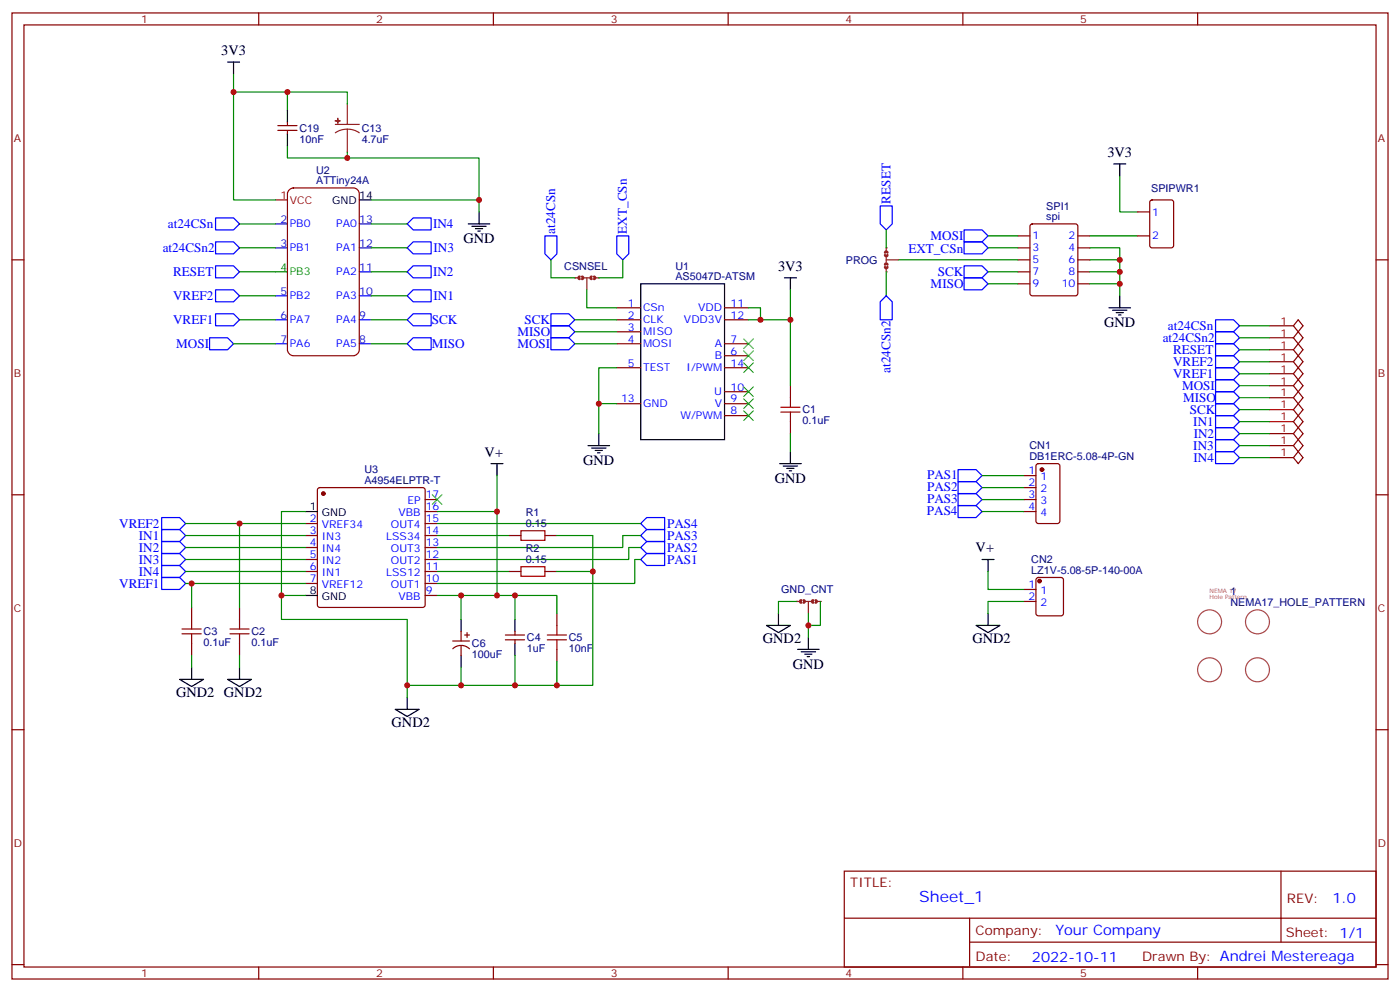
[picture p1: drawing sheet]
<svg xmlns="http://www.w3.org/2000/svg" width="412mm" height="292mm" viewBox="0 0 412 292" stroke-linecap="round" stroke-linejoin="round" font-family="sans-serif">
<g fill="none" stroke="#870000" stroke-width=".35">
<path d="M3.5 3.8h405.4v284.3h-405.4zM7.1 7.3h398.2v277.3h-398.2zM76.2 3.8v3.5M145.3 3.8v3.5M214.5 3.8v3.5M283.6 3.8v3.5M352.8 3.8v3.5M338.9 59l.5-.2h5.6l.7 .5v12.9l-.4 .7-5.9 .1-.7-.5v-13zM3.5 76.5h3.6M299.9 76.5h3.5M299.9 69.4h3.5M299.9 73h3.5"/>
<path d="M303.6 66.1l.5-.2h12.7l.6 .4 .1 20.1-.5 .6-12.9 .1-.7-.5v-20zM317.5 76.5h3.5M317.5 69.4h3.5M317.5 73h3.5M335.1 69.4h3.6M335.1 62.4h3.6M405.3 76.5h3.6M181.7 90.6h7M181.7 94.1h7M181.7 97.6h7M213.4 90.6h7.1M213.4 94.1h7.1"/>
<path d="M299.9 80h3.5M299.9 83.5h3.5M317.5 80h3.5M317.5 83.5h3.5M181.7 101.2h7M181.7 108.2h7M181.7 118.8h7M213.4 101.2h7.1M213.4 108.2h7.1M213.4 104.7h7.1M213.4 118.8h7.1M213.4 115.3h7.1"/>
<path d="M232.8 113.5v3.6M213.4 122.3h7.1M232.8 124.1v3.5M3.5 145.6h3.6M90 154.1h3.5M90 157.6h3.5M93.7 143.7l.5-.2h30.3l.5 .2 .2 .5v33.9l-.2 .5-.5 .2h-30.3l-.5-.2-.2-.5v-33.9zM125.2 154.1h3.6M125.2 157.6h3.6M125.2 150.6h3.6M125.2 147h3.6M149.9 157.6h3.6"/>
<path d="M160.5 157.6h3.5M405.3 145.6h3.6M56.4 178.8v3.5M70.6 178.8v3.5M90 161.1h3.5M90 164.7h3.5M90 168.2h3.5M90 171.7h3.5M125.2 161.1h3.6M125.2 164.7h3.6M125.2 168.2h3.6M125.2 171.7h3.6"/>
<path d="M125.2 175.3h3.6M149.9 168.2h3.6M160.5 168.2h3.5M56.4 189.4v3.5M70.6 189.4v3.5M133.3 188.7h5M133.4 190.9a3.5 3.5 0 0 1 4.9 .1M135.8 185.8v2.9M135.8 190.1v2.8M136.9 186.9h1.4M137.6 186.2v1.4M148.9 188.3h5.6"/>
<path d="M148.9 186.9h5.6M151.7 185.8v1.1M151.7 188.3v1.1M164 180.6v3.5M164 191.1v3.6M3.5 214.8h3.6M405.3 214.8h3.6M248.7 256.4h156.6v28.2h-156.6zM377.3 256.4v20.9M248.7 270.2h156.5M285.6 277.3h119.6M285.6 270.2v14.2"/>
<path d="M3.5 283.9h3.6M76.2 284.6v3.5M145.3 284.6v3.5M214.5 284.6v3.5M283.6 284.6v3.5M352.8 284.6v3.5M405.3 283.9h3.6"/>
</g>
<g fill="none" stroke="#000" stroke-width=".35">
<path d="M67 18.3h3.6M68.8 18.3v3.5M105.8 58.8h3.6M188.7 83.5h24.7v45.9h-24.7zM231.1 81.8h3.5M232.8 81.8v3.5M326.7 90.6h6.3M327.7 91.3h4.3M328.8 92h2.1M329.5 92.7h.7M329.8 87.1v3.5M144.6 136.5h3.6"/>
<path d="M146.4 136.5v3.5M173.2 131.2h6.4M174.3 131.9h4.2M175.3 132.6h2.1M176 133.3h.7M176.4 127.6v3.6M229.7 136.5h6.3M230.7 137.2h4.2M231.8 137.9h2.1M232.5 138.6h.7M232.8 132.9v3.6M90 150.6h3.5"/>
<path d="M90 175.3h3.5M52.9 200h7.1l-3.6 2.1zM56.4 196.4v3.6M67 200h7.1l-3.5 2.1zM70.6 196.4v3.6M135.8 182.3v3.5M135.8 192.9v3.5M151.7 182.3v3.5M151.7 189.4v3.5M116.4 208.8h7.1l-3.6 2.1zM119.9 205.2v3.6"/>
</g>
<path d="M81.1 58.8h3.6M85.3 55.8l1.1-.5h17.7a1.76 1.76 0 0 1 1.7 1.8v45.8a1.89 1.89 0 0 1-1.7 1.8h-17.7a1.89 1.89 0 0 1-1.7-1.8v-45.8z" fill="none" stroke="#900" stroke-width=".35"/>
<path d="M81.1 65.9h3.6M81.1 73h3.6M105.8 65.9h3.6M105.8 73h3.6M81.1 87.1h3.6M81.1 94.1h3.6M105.8 87.1h3.6M105.8 94.1h3.6M105.8 80h3.6M81.1 101.2h3.6M105.8 101.2h3.6" fill="none" stroke="#00c" stroke-width=".35"/>
<path d="M81.1 80h3.6" fill="none" stroke="#060" stroke-width=".35"/>
<g fill="none" stroke="#00f" stroke-width=".35">
<path d="M63.5 78.2h5.3l1.8 1.8-1.8 1.8h-5.3zM119.9 73l1.8-1.8h5.3v3.5h-5.3zM119.9 65.9l1.8-1.8h5.3v3.6h-5.3zM284 67.7h5.3l1.7 1.7-1.7 1.8h-5.3zM284 78.2h5.3l1.7 1.8-1.7 1.8h-5.3zM61.7 99.4h5.3l1.8 1.8-1.8 1.7h-5.3zM63.5 85.3h5.3l1.8 1.8-1.8 1.7h-5.3zM63.5 92.4h5.3l1.8 1.7-1.8 1.8h-5.3zM119.9 94.1l1.8-1.7h5.3v3.5h-5.3zM119.9 87.1l1.8-1.8h5.3v3.5h-5.3zM119.9 80l1.8-1.8h5.3v3.6h-5.3zM162.3 99.4h5.3l1.7 1.8-1.7 1.7h-5.3z"/>
<path d="M162.3 95.9h5.3l1.7 1.7-1.7 1.8h-5.3zM162.3 92.4h5.3l1.7 1.7-1.7 1.8h-5.3zM284 81.8h5.3l1.7 1.7-1.7 1.8h-5.3zM119.9 101.2l1.8-1.8h5.3v3.5h-5.3zM47.6 152.3h5.3l1.8 1.8-1.8 1.8h-5.3zM47.6 155.9h5.3l1.8 1.7-1.8 1.8h-5.3zM47.6 159.4h5.3l1.8 1.7-1.8 1.8h-5.3zM188.7 154.1l1.8-1.8h5.3v3.6h-5.3zM188.7 157.6l1.8-1.7h5.3v3.5h-5.3zM47.6 170h5.3l1.8 1.7-1.8 1.8h-5.3zM47.6 162.9h5.3l1.8 1.8-1.8 1.7h-5.3zM47.6 166.4h5.3l1.8 1.8-1.8 1.8h-5.3z"/>
<path d="M188.7 161.1l1.8-1.7h5.3v3.5h-5.3zM188.7 164.7l1.8-1.8h5.3v3.5h-5.3z"/>
</g>
<g fill="none" stroke="#008700" stroke-width=".35">
<path d="M68.8 21.8v37h12.3M329.8 51.8v10.6h5.3M109.4 65.9h10.5M109.4 73h10.5M264.6 76.5h35.3M321 76.5h8.8v3.5M321 73h8.8v3.5M321 69.4h14.1M70.6 80h10.5M70.6 94.1h10.5M70.6 87.1h10.5M109.4 80h10.5"/>
<path d="M109.4 94.1h10.5M109.4 87.1h10.5M169.3 94.1h12.4M169.3 97.6h12.4M220.5 90.6h3.5v3.5h-3.5M224 94.1h8.8v19.4M232.8 85.3v8.8M291 83.5h8.9M291 80h8.9M321 83.5h8.8v3.6M321 80h8.8v3.5M68.8 101.2h12.3"/>
<path d="M109.4 101.2h10.5M169.3 101.2h12.4M181.7 118.8h-5.3v8.8M181.7 108.2h-5.3v10.6M146.4 140v10.6h-17.6M232.8 127.6v5.3M54.7 154.1h35.3M54.7 157.6h35.3M70.6 154.1v24.7M90 150.6h-7.1v24.7h7.1M128.8 154.1h59.9M128.8 157.6h21.1"/>
<path d="M146.4 150.6v24.7h-17.6M164 157.6h10.6v10.6h-10.6M188.7 157.6h-5.3v3.5h-54.6M54.7 171.7h35.3M54.7 161.1h35.3M54.7 164.7h35.3M54.7 168.2h35.3M56.4 171.7v7.1M82.9 175.3v7h37v22.9M128.8 168.2h21.1M135.8 175.3v7M146.4 175.3h5.3v7"/>
<path d="M151.7 175.3h12.3v5.3M174.6 168.2v33.5h-10.6M188.7 161.1h-3.5v3.6h-56.4M188.7 164.7h-1.7v7h-58.2M56.4 192.9v3.5M70.6 192.9v3.5M135.8 196.4v5.3h-15.9M151.7 192.9v8.8h-15.9M164 194.7v7h-12.3"/>
</g>
<g fill="none" stroke="#a10000" stroke-width=".35">
<path d="M230 119.9h5.7M232.8 117.1v2.8M230 121.3h5.7M232.8 121.3v2.8M153.5 156.2h7v2.8h-7zM153.5 166.8h7v2.8h-7zM53.6 186.5h5.7M53.6 185.1h5.7M56.4 182.3v2.8M56.4 186.5v2.9M67.7 186.5h5.7M67.7 185.1h5.7"/>
<path d="M70.6 182.3v2.8M70.6 186.5v2.9M161.2 188.3h5.7M161.2 186.9h5.7M164 184.1v2.8M164 188.3v2.8"/>
</g>
<path d="M219.1 99.8l2.8 2.8M221.9 99.8l-2.8 2.8M219.1 113.9l2.8 2.8M219.1 117.4l2.8 2.8M219.1 103.3l2.8 2.8M219.1 106.8l2.8 2.8M221.9 113.9l-2.8 2.8M221.9 117.4l-2.8 2.8M221.9 103.3l-2.8 2.8M221.9 106.8l-2.8 2.8M219.1 120.9l2.8 2.9M221.9 120.9l-2.8 2.9" fill="none" stroke="#3c3" stroke-width=".35"/>
<circle cx="95.2" cy="145.3" r=".53" fill="#870000" stroke="#870000" stroke-width=".35"/>
<path d="M169.3 81.8h1.1M172.2 81.8h1.4M172.9 81.8v3.5M175.3 81.8h1.1" fill="none" stroke="#8c2424" stroke-width=".35"/>
<path d="M170.7 81.4l-.3 .4 .3 .3M171.4 81.4l.4 .4-.4 .3M174.3 81.4l-.4 .4 .4 .3M175 81.4l.3 .4-.3 .3" fill="none" stroke="#8c2424" stroke-width=".71"/>
<g fill="#8c2424">
<circle cx="176.4" cy="81.8" r=".18"/>
<circle cx="169.3" cy="81.8" r=".18"/>
</g>
<path d="M70.6 65.9h10.5M162.3 76.5v5.3h7M183.4 76.5v5.3h-7M291 69.4h8.9M172.9 85.3v5.3h8.8" fill="none" stroke="#008700" stroke-width=".35"/>
<path d="M63.5 64.1h5.3l1.8 1.8-1.8 1.8h-5.3zM160.5 69.4h3.5v5.3l-1.7 1.8-1.8-1.8zM181.7 69.4h3.5v5.3l-1.8 1.8-1.7-1.8z" fill="none" stroke="#00f" stroke-width=".35"/>
<path d="M261.1 73v1M261.1 75.8v1.4M261.1 79v1M261.1 76.5h3.5" fill="none" stroke="#8c2424" stroke-width=".35"/>
<path d="M260.7 74.4l.4-.4 .3 .4M260.7 77.9l.4-.4 .3 .4M260.7 75.1l.4 .3 .3-.3M260.7 78.6l.4 .4 .3-.4" fill="none" stroke="#8c2424" stroke-width=".71"/>
<g fill="#8c2424">
<circle cx="261.1" cy="73" r=".18"/>
<circle cx="261.1" cy="80" r=".18"/>
</g>
<path d="M259.3 60.6h3.5v5.3l-1.7 1.8-1.8-1.8zM284 71.2h5.3l1.7 1.8-1.7 1.7h-5.3z" fill="none" stroke="#00f" stroke-width=".35"/>
<path d="M68.8 27.1h15.9v5.3M84.7 27.1h17.6v3.5M84.7 43v3.5h17.6v-1.8M102.3 46.5h38.8v12.3M109.4 58.8h31.7v3.6M261.1 67.7v5.3M291 73h8.9M261.1 80v7.1" fill="none" stroke="#008700" stroke-width=".35"/>
<path d="M81.8 38.4h5.7M81.8 37h5.7M84.7 35.9v1.1M84.7 38.4v1" fill="none" stroke="#870000" stroke-width=".35"/>
<path d="M84.7 32.4v3.5M84.7 39.4v3.6M137.9 65.9h6.4M139 66.6h4.2M140.1 67.3h2.1M140.8 68h.7M141.1 62.4v3.5" fill="none" stroke="#000" stroke-width=".35"/>
<path d="M98.8 36.6h7M102.3 38l1.9 .3 1.6 .8M102.3 38l-1.8 .3-1.7 .8M102.3 30.6v6M102.3 38v6.7M234.6 177h1.1M237.4 177h1.4M238.1 177v3.6M240.6 177h1.1" fill="none" stroke="#8c2424" stroke-width=".35"/>
<g fill="#8c2424" stroke="#8c2424" stroke-width=".35">
<path d="M98.8 35.6h1.4z"/>
<path d="M99.5 34.9v1.4z"/>
</g>
<path d="M236 176.7l-.3 .3 .3 .4M236.7 176.7l.4 .3-.4 .4M239.5 176.7l-.3 .3 .3 .4M240.2 176.7l.4 .3-.4 .4" fill="none" stroke="#8c2424" stroke-width=".71"/>
<g fill="#8c2424">
<circle cx="241.7" cy="177" r=".18"/>
<circle cx="234.6" cy="177" r=".18"/>
</g>
<g fill="none" stroke="#000" stroke-width=".35">
<path d="M328.1 48.3h3.5M329.8 48.3v3.5M289.3 164.7h3.5M291 164.7v3.5M225.8 184.1h7l-3.5 2.1zM229.3 180.6v3.5M234.9 191.1h6.4M236 191.8h4.2M237.1 192.5h2.1M237.8 193.3h.7M238.1 187.6v3.5M287.5 184.1h7.1l-3.6 2.1z"/>
<path d="M291 180.6v3.5"/>
</g>
<g fill="none" stroke="#008700" stroke-width=".35">
<path d="M70.6 73h10.5M365.1 95.9h8.8M365.1 99.4h8.8M365.1 102.9h8.8M365.1 106.5h8.8M365.1 110h8.8M365.1 113.5h8.8M365.1 117.1h8.8M289.3 140h12.3M365.1 120.6h8.8M365.1 124.1h8.8M365.1 127.6h8.8"/>
<path d="M365.1 131.2h8.8M365.1 134.7h8.8M289.3 143.5h12.3M289.3 147h12.3M289.3 150.6h12.3M234.6 177h-5.3v3.6M241.7 177v7.1h-3.6M291 168.2v5.3h10.6M301.6 177h-10.6v3.6M238.1 180.6v7"/>
</g>
<g fill="none" stroke="#00f" stroke-width=".35">
<path d="M63.5 71.2h5.3l1.8 1.8-1.8 1.7h-5.3zM259.3 88.8l1.8-1.7 1.7 1.7v5.3h-3.5zM358.1 97.6h5.3l1.7 1.8-1.7 1.8h-5.3zM358.1 94.1h5.3l1.7 1.8-1.7 1.7h-5.3zM358.1 108.2h5.3l1.7 1.8-1.7 1.8h-5.3zM358.1 104.7h5.3l1.7 1.8-1.7 1.7h-5.3zM358.1 101.2h5.3l1.7 1.7-1.7 1.8h-5.3zM358.1 111.8h5.3l1.7 1.7-1.7 1.8h-5.3zM358.1 115.3h5.3l1.7 1.8-1.7 1.7h-5.3zM358.1 118.8h5.3l1.7 1.8-1.7 1.7h-5.3zM282.2 138.2h5.3l1.8 1.8-1.8 1.7h-5.3zM358.1 132.9h5.3l1.7 1.8-1.7 1.8h-5.3z"/>
<path d="M358.1 129.4h5.3l1.7 1.8-1.7 1.7h-5.3zM358.1 125.9h5.3l1.7 1.7-1.7 1.8h-5.3zM358.1 122.3h5.3l1.7 1.8-1.7 1.8h-5.3zM282.2 141.7h5.3l1.8 1.8-1.8 1.8h-5.3zM282.2 145.3h5.3l1.8 1.7-1.8 1.8h-5.3zM282.2 148.8h5.3l1.8 1.8-1.8 1.7h-5.3z"/>
</g>
<path d="M382.4 94.1l-1.4 1.8 2.8 3.5-2.8 3.5 2.8 3.6-2.8 3.5 2.8 3.5-2.8 3.6 2.8 3.5-2.8 3.5 2.8 3.5-2.8 3.6 2.8 3.5-1.4 1.8-1.4-1.8 2.8-3.5-2.8-3.6 2.8-3.5-2.8-3.5 2.8-3.5-2.8-3.6 2.8-3.5-2.8-3.5 2.8-3.6-2.8-3.5 2.8-3.5zM301.6 140h3.6M305.4 136.7l.5-.2h5.6l.7 .4v16.5l-.5 .6-5.8 .1-.7-.5v-16.4zM301.6 143.5h3.6M301.6 147h3.6M301.6 150.6h3.6M301.6 177h3.6M301.6 173.5h3.6M305.4 170.2l.5-.2h6.7l.5 .2 .2 .5v9.9l-.3 .5-.4 .2h-6.7l-.5-.3-.2-.4v-9.9z" fill="none" stroke="#870000" stroke-width=".35"/>
<g fill="#870000" stroke="#870000" stroke-width=".35">
<circle cx="306.9" cy="138.2" r=".53"/>
<circle cx="306.2" cy="171" r=".53"/>
</g>
<g fill="none" stroke="#a64a4a" stroke-width=".35">
<circle cx="356.3" cy="197.1" r="3.5"/>
<circle cx="356.3" cy="183" r="3.5"/>
<circle cx="370.4" cy="183" r="3.5"/>
<circle cx="370.4" cy="197.1" r="3.5"/>
</g>
<path d="M127.4 145.6l2.8 2.8M130.2 145.6l-2.8 2.8" fill="none" stroke="#3c3" stroke-width=".35"/>
<path d="M373.9 95.9h7.1M373.9 99.4h7.1M373.9 106.5h7.1M373.9 102.9h7.1M373.9 113.5h7.1M373.9 110h7.1M373.9 117.1h7.1M373.9 120.6h7.1M373.9 127.6h7.1M373.9 124.1h7.1M373.9 134.7h7.1M373.9 131.2h7.1" fill="none" stroke="#900" stroke-width=".35"/>
<g fill="#c00">
<circle cx="329.8" cy="80" r=".88"/>
<circle cx="329.8" cy="83.5" r=".88"/>
<circle cx="329.8" cy="76.5" r=".88"/>
<circle cx="224" cy="94.1" r=".88"/>
<circle cx="232.8" cy="94.1" r=".88"/>
<circle cx="176.4" cy="118.8" r=".88"/>
<circle cx="56.4" cy="171.7" r=".88"/>
<circle cx="70.6" cy="154.1" r=".88"/>
<circle cx="82.9" cy="175.3" r=".88"/>
<circle cx="146.4" cy="150.6" r=".88"/>
<circle cx="119.9" cy="201.7" r=".88"/>
<circle cx="135.8" cy="201.7" r=".88"/>
<circle cx="151.7" cy="201.7" r=".88"/>
<circle cx="135.8" cy="175.3" r=".88"/>
<circle cx="146.4" cy="175.3" r=".88"/>
<circle cx="151.7" cy="175.3" r=".88"/>
<circle cx="164" cy="201.7" r=".88"/>
<circle cx="174.6" cy="168.2" r=".88"/>
<circle cx="68.8" cy="27.1" r=".88"/>
<circle cx="84.7" cy="27.1" r=".88"/>
<circle cx="141.1" cy="58.8" r=".88"/>
<circle cx="102.3" cy="46.5" r=".88"/>
<circle cx="238.1" cy="184.1" r=".88"/>
</g>
<text font-size="4.6" fill="#00f" x="270.8" y="265.4">Sheet_1</text>
<g font-size="4.2">
<text x="65.1" y="16.2">3V3</text>
<text x="326.2" y="46.2">3V3</text>
<text x="136.5" y="71.5">GND</text>
<text x="229.2" y="79.7">3V3</text>
<text x="325.3" y="96.2">GND</text>
<text x="142.8" y="134.4">V+</text>
<text x="171.8" y="136.8">GND</text>
<text x="228.2" y="142.1">GND</text>
<text x="287.4" y="162.6">V+</text>
<text x="224.7" y="189.4">GND2</text>
<text x="286.5" y="189.4">GND2</text>
<text x="233.5" y="196.8">GND</text>
<text x="51.9" y="205.2">GND2 GND2</text>
<text x="115.4" y="214.1">GND2</text>
</g>
<g font-size="4.2" fill="#00f">
<text x="392.5" y="265.7">1.0</text>
<text x="310.9" y="275.2">Your Company</text>
<text x="304" y="283">2022-10-11</text>
</g>
<g font-size="3.9" fill="#00f">
<text x="262.3" y="59.9" transform="rotate(-90 262.3 59.9)">RESET</text>
<text x="49.5" y="67.2">at24CSn</text>
<text x="127.6" y="67.2">IN4</text>
<text x="163.5" y="68.8" transform="rotate(-90 163.5 68.8)">at24CSn</text>
<text x="184.6" y="68.8" transform="rotate(-90 184.6 68.8)">EXT_CSn</text>
<text x="274.1" y="70.7">MOSI</text>
<text x="47.9" y="74.2">at24CSn2</text>
<text x="127.7" y="74.2">IN3</text>
<text x="267.6" y="74.4">EXT_CSn</text>
<text x="51" y="81.3">RESET</text>
<text x="127.6" y="81.3">IN2</text>
<text x="276.2" y="81.3">SCK</text>
<text x="51" y="88.3">VREF2</text>
<text x="127.7" y="88.3">IN1</text>
<text x="274.1" y="84.8">MISO</text>
<text x="51" y="95.4">VREF1</text>
<text x="127.2" y="95.3">SCK</text>
<text x="154.5" y="95.4">SCK</text>
<text x="152.4" y="98.9">MISO</text>
<text x="342.5" y="100.7">at24CSn2</text>
<text x="344.1" y="97.1">at24CSn</text>
<text x="51.9" y="102.4">MOSI</text>
<text x="127.2" y="102.5">MISO</text>
<text x="152.4" y="102.4">MOSI</text>
<text x="345.6" y="107.7">VREF2</text>
<text x="345.6" y="104.2">RESET</text>
<text x="262.3" y="109.7" transform="rotate(-90 262.3 109.7)">at24CSn2</text>
<text x="345.6" y="111.3">VREF1</text>
<text x="348.2" y="114.8">MOSI</text>
<text x="348.5" y="118.2">MISO</text>
<text x="350.5" y="121.8">SCK</text>
<text x="351.5" y="125.3">IN1</text>
<text x="351.6" y="128.9">IN2</text>
<text x="351.5" y="132.4">IN3</text>
<text x="351.6" y="135.9">IN4</text>
<text x="273.1" y="141.1">PAS1</text>
<text x="273.1" y="144.6">PAS2</text>
<text x="273.1" y="148.1">PAS3</text>
<text x="35.1" y="155.4">VREF2</text>
<text x="196.5" y="155.5">PAS4</text>
<text x="273" y="151.7">PAS4</text>
<text x="40.9" y="158.9">IN1</text>
<text x="196.5" y="159">PAS3</text>
<text x="40.9" y="162.4">IN2</text>
<text x="40.9" y="165.9">IN3</text>
<text x="196.5" y="162.5">PAS2</text>
<text x="196.5" y="166">PAS1</text>
<text x="35.1" y="173">VREF1</text>
<text x="40.9" y="169.5">IN4</text>
</g>
<g font-size="3.9" fill="#800">
<text x="250.5" y="261">TITLE:</text>
<text x="379.1" y="265.7">REV:</text>
<text x="287.4" y="275.2">Company:</text>
<text x="378.7" y="275.8">Sheet: 1/1</text>
<text x="287.4" y="282.9">Date:</text>
<text x="336.4" y="282.9">Drawn By: Andrei Mestereaga</text>
</g>
<g font-size="3.2" fill="#800">
<text x="41.6" y="6.8">1</text>
<text x="110.8" y="6.8">2</text>
<text x="179.9" y="6.8">3</text>
<text x="249.1" y="6.8">4</text>
<text x="318.2" y="6.8">5</text>
<text x="4.1" y="41.9">A</text>
<text x="405.9" y="41.9">A</text>
<text x="4.1" y="111.1">B</text>
<text x="405.9" y="111.1">B</text>
<text x="4.1" y="180.2">C</text>
<text x="405.9" y="180.2">C</text>
<text x="4.1" y="249.3">D</text>
<text x="405.9" y="249.3">D</text>
<text x="41.6" y="287.6">1</text>
<text x="110.8" y="287.6">2</text>
<text x="179.9" y="287.6">3</text>
<text x="249.1" y="287.6">4</text>
<text x="318.2" y="287.6">5</text>
</g>
<g font-size="3.2" fill="#000080">
<text x="88.2" y="42">10nF</text>
<text x="88.2" y="38.9">C19</text>
<text x="106.5" y="42">4.7uF</text>
<text x="106.5" y="38.9">C13</text>
<text x="93.1" y="51.1">U2</text>
<text x="93.1" y="54.3">ATTiny24A</text>
<text x="339.1" y="56.4">SPIPWR1</text>
<text x="308.2" y="64.8">spi</text>
<text x="308.2" y="61.8">SPI1</text>
<text x="249.2" y="77.6">PROG</text>
<text x="166.2" y="79.4">CSNSEL</text>
<text x="199" y="82.5">AS5047D-ATSM</text>
<text x="199" y="79.5">U1</text>
<text x="236.4" y="124.9">0.1uF</text>
<text x="236.4" y="121.7">C1</text>
<text x="303.3" y="135.4">DB1ERC-5.08-4P-GN</text>
<text x="303.3" y="132.2">CN1</text>
<text x="107.3" y="142.3">A4954ELPTR-T</text>
<text x="107.3" y="139.1">U3</text>
<text x="154.9" y="155.2">0.15</text>
<text x="154.9" y="152">R1</text>
<text x="154.9" y="165.7">0.15</text>
<text x="154.9" y="162.6">R2</text>
<text x="303.8" y="165.7">CN2</text>
<text x="303.8" y="168.9">LZ1V-5.08-5P-140-00A</text>
<text x="230.1" y="174.7">GND_CNT</text>
<text x="362.4" y="178.4">NEMA17_HOLE_PATTERN</text>
<text x="362.4" y="175.2">1</text>
<text x="60" y="190.2">0.1uF</text>
<text x="60" y="187">C3</text>
<text x="74.1" y="190.2">0.1uF</text>
<text x="74.1" y="187">C2</text>
<text x="139" y="190.5">C6</text>
<text x="155.2" y="191.9">1uF</text>
<text x="155.2" y="188.8">C4</text>
<text x="167.6" y="191.9">10nF</text>
<text x="167.6" y="188.8">C5</text>
<text x="139" y="193.7">100uF</text>
</g>
<g font-size="3.2" fill="#900">
<text x="82.6" y="58.5">1</text>
<text x="377.2" y="95.5">1</text>
<text x="377.2" y="99.1">1</text>
<text x="377.2" y="106.1">1</text>
<text x="377.2" y="102.6">1</text>
<text x="377.2" y="113.2">1</text>
<text x="377.2" y="109.6">1</text>
<text x="377.2" y="116.7">1</text>
<text x="377.2" y="120.2">1</text>
<text x="377.2" y="123.8">1</text>
<text x="377.2" y="127.3">1</text>
<text x="377.2" y="130.8">1</text>
<text x="377.2" y="134.3">1</text>
</g>
<text font-size="3.2" fill="#c00" x="85.4" y="59.9">VCC</text>
<g font-size="3.2">
<text x="97.8" y="59.9">GND</text>
<text x="105.8" y="58.5">14</text>
<text x="91.3" y="150.2">1</text>
<text x="94.8" y="152">GND</text>
<text x="91.3" y="174.9">8</text>
<text x="94.8" y="176.7">GND</text>
</g>
<g font-size="3.2" fill="#00c">
<text x="82.6" y="65.5">2</text>
<text x="105.8" y="65.5">13</text>
<text x="82.6" y="72.6">3</text>
<text x="105.8" y="72.6">12</text>
<text x="105.8" y="79.7">11</text>
<text x="82.6" y="86.7">5</text>
<text x="105.8" y="86.7">10</text>
<text x="82.6" y="93.8">6</text>
<text x="105.8" y="93.8">9</text>
<text x="82.6" y="100.8">7</text>
<text x="105.8" y="100.8">8</text>
</g>
<g font-size="3.2" fill="#00f">
<text x="339.4" y="63.4">1</text>
<text x="85.4" y="67">PB0</text>
<text x="99" y="67">PA0</text>
<text x="304.1" y="70.5">1</text>
<text x="314.8" y="70.5">2</text>
<text x="339.4" y="70.5">2</text>
<text x="85.4" y="74">PB1</text>
<text x="99" y="74">PA1</text>
<text x="304.1" y="74">3</text>
<text x="304.1" y="77.5">5</text>
<text x="314.8" y="74">4</text>
<text x="314.8" y="77.5">6</text>
<text x="99" y="81.1">PA2</text>
<text x="304.1" y="81.1">7</text>
<text x="314.8" y="81.1">8</text>
<text x="85.4" y="88.1">PB2</text>
<text x="99" y="88.1">PA3</text>
<text x="304.1" y="84.6">9</text>
<text x="312.8" y="84.6">10</text>
<text x="85.4" y="95.2">PA7</text>
<text x="99" y="95.2">PA4</text>
<text x="185" y="90.2">1</text>
<text x="185" y="93.8">2</text>
<text x="189.4" y="91.7">CSn</text>
<text x="189.4" y="95.2">CLK</text>
<text x="201.5" y="95.2">VDD3V</text>
<text x="205.7" y="91.7">VDD</text>
<text x="215.2" y="90.2">11</text>
<text x="215.2" y="93.8">12</text>
<text x="185" y="97.3">3</text>
<text x="185" y="100.8">4</text>
<text x="189.4" y="98.7">MISO</text>
<text x="215.2" y="100.8">7</text>
<text x="85.4" y="102.2">PA6</text>
<text x="99" y="102.2">PA5</text>
<text x="185" y="107.9">5</text>
<text x="189.4" y="102.2">MOSI</text>
<text x="210.6" y="105.8">B</text>
<text x="210.6" y="102.2">A</text>
<text x="215.2" y="104.4">6</text>
<text x="215.2" y="107.9">14</text>
<text x="189.4" y="109.3">TEST</text>
<text x="202.2" y="109.3">I/PWM</text>
<text x="182.9" y="118.5">13</text>
<text x="189.4" y="119.9">GND</text>
<text x="210.4" y="116.3">U</text>
<text x="210.6" y="119.9">V</text>
<text x="215.2" y="118.5">9</text>
<text x="215.2" y="114.9">10</text>
<text x="200.4" y="123.4">W/PWM</text>
<text x="215.2" y="122">8</text>
<text x="303" y="139.6">1</text>
<text x="303" y="143.2">2</text>
<text x="306.5" y="141.4">1</text>
<text x="120" y="148.4">EP</text>
<text x="125.4" y="146.7">17</text>
<text x="303" y="146.7">3</text>
<text x="306.5" y="144.9">2</text>
<text x="306.5" y="148.4">3</text>
<text x="91.3" y="153.7">2</text>
<text x="94.8" y="155.5">VREF34</text>
<text x="115.1" y="155.5">OUT4</text>
<text x="117.4" y="152">VBB</text>
<text x="125.4" y="153.7">15</text>
<text x="125.4" y="150.2">16</text>
<text x="303" y="150.2">4</text>
<text x="306.5" y="152">4</text>
<text x="91.3" y="157.3">3</text>
<text x="91.3" y="160.8">4</text>
<text x="94.8" y="159">IN3</text>
<text x="113.8" y="159">LSS34</text>
<text x="125.4" y="160.8">13</text>
<text x="125.4" y="157.3">14</text>
<text x="91.3" y="164.3">5</text>
<text x="91.3" y="167.9">6</text>
<text x="94.8" y="162.6">IN4</text>
<text x="94.8" y="166.1">IN2</text>
<text x="115.1" y="166.1">OUT2</text>
<text x="115.1" y="162.6">OUT3</text>
<text x="125.4" y="167.9">11</text>
<text x="125.4" y="164.3">12</text>
<text x="91.3" y="171.4">7</text>
<text x="94.8" y="169.6">IN1</text>
<text x="94.8" y="173.1">VREF12</text>
<text x="113.8" y="169.6">LSS12</text>
<text x="115.1" y="173.1">OUT1</text>
<text x="125.4" y="171.4">10</text>
<text x="303" y="173.1">1</text>
<text x="117.4" y="176.7">VBB</text>
<text x="125.4" y="174.9">9</text>
<text x="303" y="176.7">2</text>
<text x="306.5" y="178.4">2</text>
<text x="306.5" y="174.9">1</text>
</g>
<text font-size="3.2" fill="#060" x="82.6" y="79.7">4</text>
<text font-size="3.2" fill="#090" x="85.4" y="81.1">PB3</text>
<g font-size="1.8" fill="#a54b4b">
<text x="356.3" y="174.6">NEMA 17</text>
<text x="356.3" y="176.4">Hole Pattern</text>
</g>
</svg>
